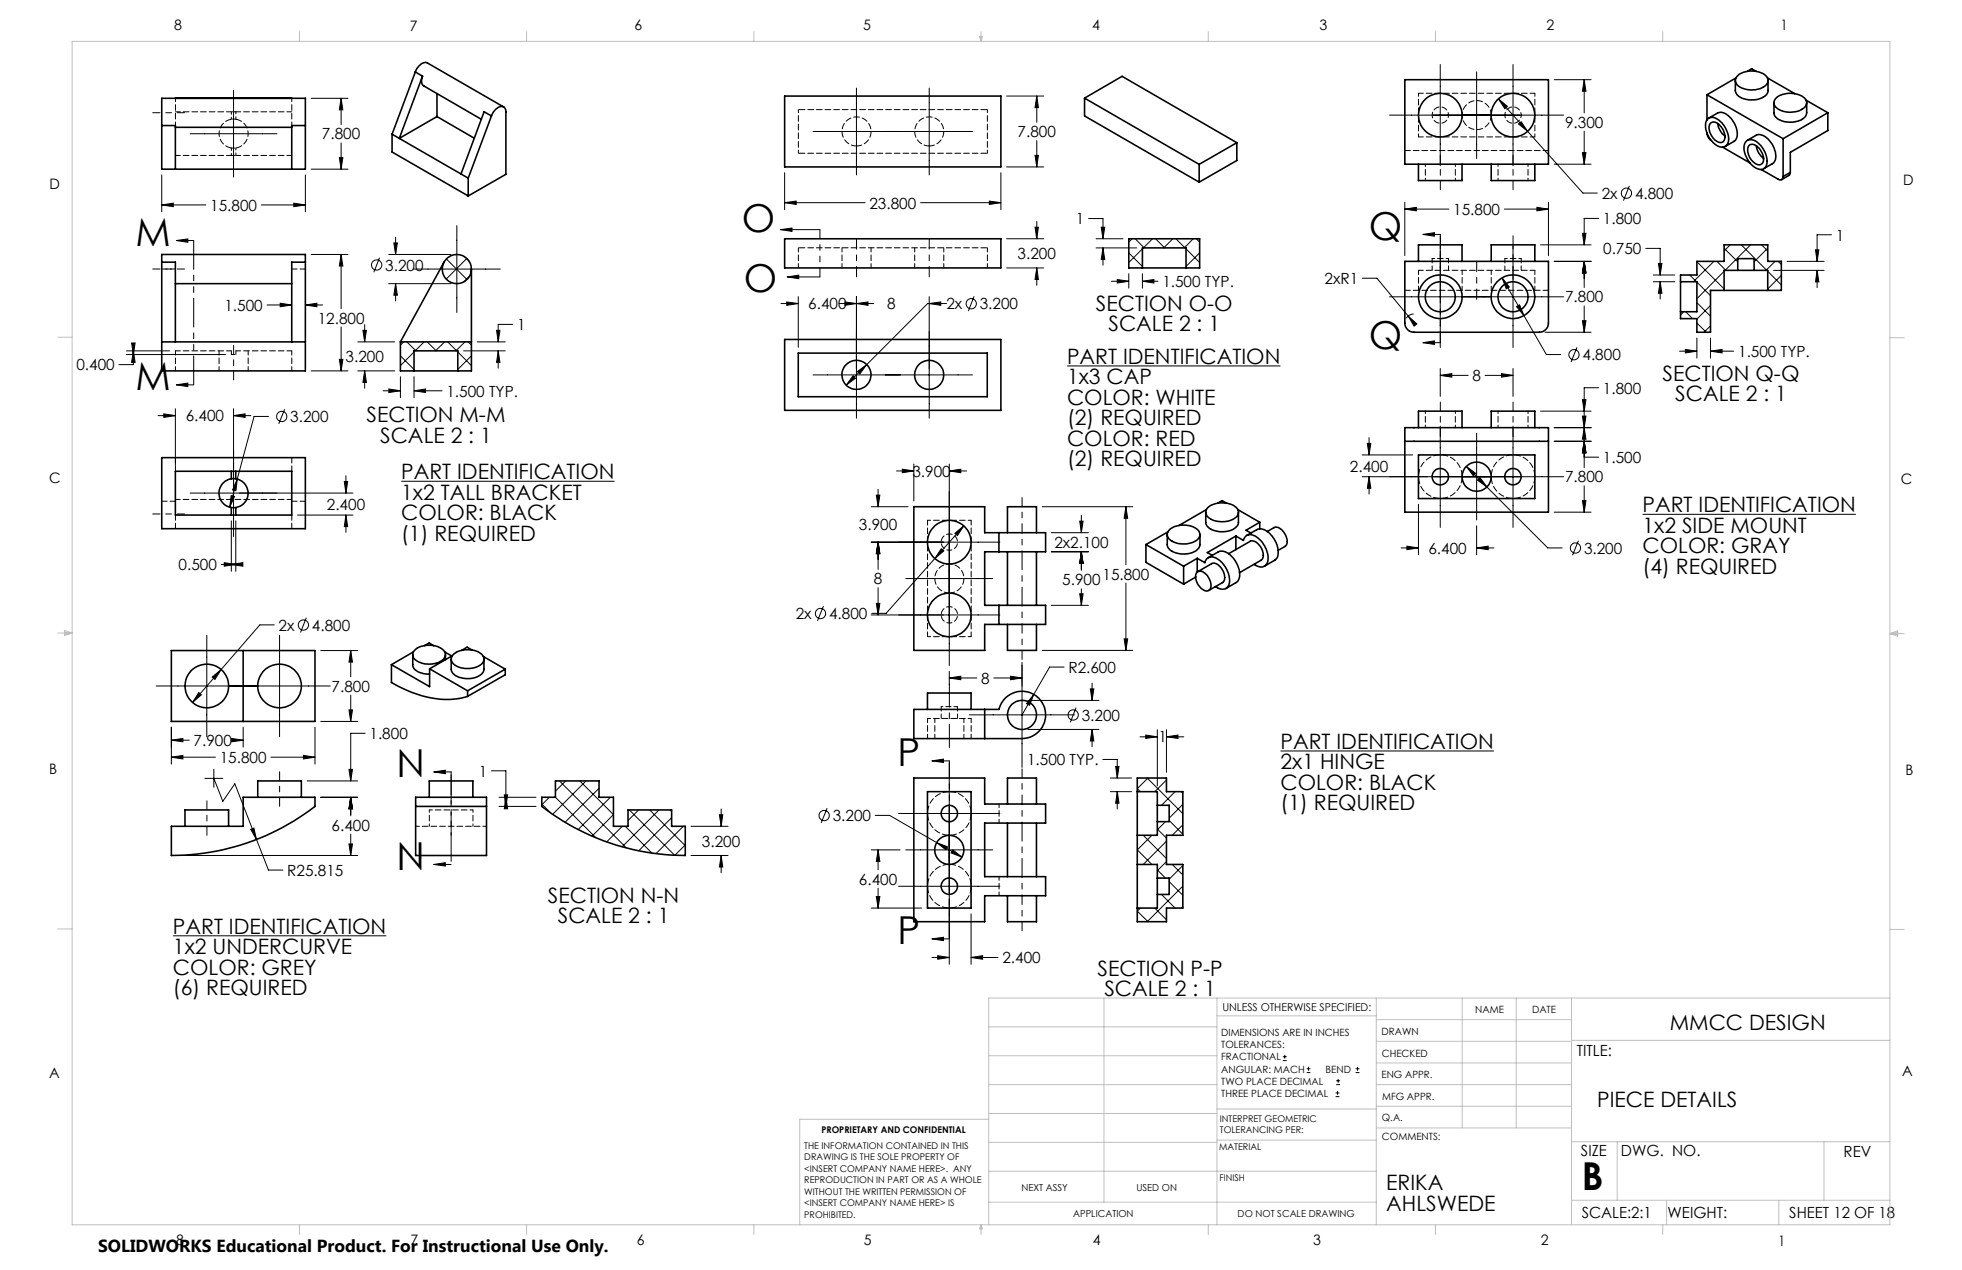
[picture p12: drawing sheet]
<svg xmlns="http://www.w3.org/2000/svg" width="432mm" height="279mm" viewBox="0 0 432 279" stroke-linecap="round" stroke-linejoin="round" font-family="sans-serif">
<g fill="none" stroke="#000" stroke-width=".22">
<path d="M51.4 19.9v19M188.5 19.4v19.1M204.5 19.4v19.1M317 14.2v22.3M325 15.8v19.1M333 14.2v22.3M342.1 17.5h8.1M348.7 17.5l.3 2.6h-.7zM348.7 17.5v7.3M35.6 38.5v8.1M41.8 29.4h19.2M67.2 38.5v8.1"/>
<path d="M68.5 21.6h8.1M68.5 37.2h8.1M74.7 34.7h.8l-.4 2.5zM75.1 21.6l.4 2.6h-.8zM75.1 21.6v5.8M75.1 31.4v5.8M172.7 38v8.1M178.9 28.9h35.1M220.3 38v8.1M221.5 36.7h8.2M221.5 21.1h8.2M227.8 34.2h.7l-.3 2.5z"/>
<path d="M228.2 21.1l.3 2.6h-.7zM228.2 21.1v5.8M228.2 30.9v5.8M305.8 25.3h38.3M329.8 21.8l2 1.6-.6 .5zM329.8 21.8l6.4 7.1M334.2 27.3l.6-.5 1.4 2.1zM336.2 28.9l12.2 13.6h3.1M342.1 36.1h8.1M348.3 33.6h.7l-.3 2.5zM348.7 28.9v7.2M35.6 45.1l2.5-.4v.8z"/>
<path d="M35.6 45.1h9.7M38.8 52.9l2.5-.3v.7zM38.8 52.9h3.8M57.5 45.1h9.7M64.7 44.7l2.5 .4-2.5 .4zM68.5 56h8.1M75.1 56l.4 2.5h-.8zM75.1 56v11.9M83.5 56.7l-1.2 3.2M85.5 56h13.8M86.7 53.4h.8l-.4 2.6zM87.1 52.2v3.8"/>
<path d="M91 59.2h19.1M98.2 57l4.6 4.5M100.5 49.6v19.2M102.3 56.5l.9 .9M102.7 56.9l-4.5 4.5M171.8 50.5l2.5-.3v.7zM171.8 50.5h8.6M172.7 44.6h17.7M172.7 44.6l2.5-.4v.8zM202.6 44.6h17.7M217.7 44.2l2.6 .4-2.6 .4zM221.5 52.5h8.2"/>
<path d="M221.5 58.9h8.2M227.8 50h.7l-.3 2.5zM228.2 58.9l.3 2.6h-.7zM228.2 48.7v3.8M228.2 58.9v3.9M239.6 48.1h3.1v4.4M241.2 52.5h6M241.2 54.5h9M242.4 50h.7l-.4 2.5zM242.7 54.5l.4 2.6h-.7zM242.7 54.5v3.8M248.4 55.6l3 3"/>
<path d="M249.2 52.5l-.8 .8M249.8 52.5l2 2M251.4 54.8l-3 2.9M253.6 52.5l-2 2M254.3 52.5l2 2M258.1 52.5l-2 2M258.8 52.5l2 2M261 54.8l3 2.9M262.6 52.5l-2 2M263.3 52.5l.7 .8M264 55.6l-3 3M309.2 46l2.5-.4v.8z"/>
<path d="M309.2 44.5v11.7M309.2 46h9.7M313.2 51.6l2.5-.4v.8zM313.2 51.6h3.8M317 54.2v22.2M331.1 46h9.7M333 54.2v22.2M338.2 45.6l2.6 .4-2.6 .4zM339.1 53.9h11.1M340.8 44.5v11.7M342.1 57.5h8.1M348.3 51.3h.7l-.3 2.6z"/>
<path d="M348.7 57.5l.3 2.5h-.7zM348.7 57.5v5.8M351.8 48h-3.1v5.9M358.6 40.9l-1.3 3.2M362.2 54.6h3.2v5.9M365 58h.8l-.4 2.5zM373.5 57.6l5.9 6M377.2 57.5l-4.5 4.5M377.9 57.5l1.9 2M379.4 59.7l-5.9 6M379.4 54.6l3 3M380.8 53.9l-1.4 1.3"/>
<path d="M383.2 53.9l5.6 5.6M385.3 53.9l-5.6 5.6M387.7 53.9l1.3 1.3M389 54.6l-3 3M389 59.7l3 3M390.3 59.5h11.2M390.7 57.5l-2 2M391.3 57.5l.7 .7M393.3 57.5h8.2M399.6 55h.7l-.4 2.5zM399.9 59.5l.4 2.5h-.7zM399.9 59.5v3.8"/>
<path d="M403.1 51.6h-3.2v5.9M27.8 77.2h9.5M27.8 78h21.8M29 75.5h.7l-.3 2.5zM29.4 77.2l.3 2.5h-.7zM29.4 77.2v3h-3.2M58.8 67.1h5.4M61.7 66.7l2.5 .4-2.5 .4zM67.2 67.1l2.5-.4v.8zM67.2 67.1h3.8M74.7 79.1h.8l-.4 2.5zM75.1 71.9v9.7"/>
<path d="M78.7 75.2h8.2M79.9 72.7h.7l-.3 2.5zM80.3 71.4v3.8M85.5 62.4h13.8M87.1 62.4v3.8M87.1 62.4l.4 2.5h-.8zM88.1 78.3l3 3M88.9 75.2l-.8 .7M89.5 75.2l2 2M91.1 77.4l-3 3M93.3 75.2l-1.9 2M94 75.2l2 2"/>
<path d="M97.9 75.2l-2.1 2M98.5 75.2l2 2M100.8 77.4l3 3M102 77.2h9.2M102.3 75.2l-2 2M103 75.2l.8 .7M103.4 60.7l-1.3 1.3M103.8 78.3l-3 3M105 75.2h6.2M109.3 72.7h.7l-.4 2.5zM109.6 77.2v3.8M109.6 77.2l.4 2.5h-.7z"/>
<path d="M112.8 71.4h-3.2v3.8M171.9 66.8h3.8M173.1 66.4l2.6 .4-2.6 .4zM173.2 60.9h7.2M173.2 60.9l2.6-.4v.8zM175.7 65.3v11.1M184.7 66.8h7.6M185.9 66.4l2.6 .4-2.6 .4zM188.5 66.8l2.5-.4v.8zM188.5 65.3v26.7M204.5 66.8l2.5-.4v.8zM204.5 65.3v26.7"/>
<path d="M208.3 66.8h-4.1l-13.5 13.4M214.4 65.2l-1.3 3.2M244.6 61.9h3.8M245.9 61.5l2.5 .4-2.5 .4zM248.4 60.2v3.2M251.4 60.2v3.2M251.4 61.9h3.4M251.4 61.9l2.6-.4v.8zM299.9 61.2h3.1l6.9 8.3M305.8 65.3h38.3M309.9 69.5l1.9 1.8-.6 .5zM309.9 69.5l1.3 1.6"/>
<path d="M311.1 69.1a1.9 1.9 0 0 0-1.6 .9M313.2 75.4l2.5-.4v.8zM313.2 75.4h3.8M330.6 61.1l1.6 2-.7 .4zM330.6 61.1l9.7 16.9h3.2M333.8 67.5l.6-.4 1 2.3zM340 73.1h10.2M347.1 76.4l-1.3 3.3M348.3 70.6h.7l-.3 2.5zM348.7 67.3v5.8M363.9 60.5h4.7M363.9 62h4.7"/>
<path d="M365.4 62v3.8M365.4 62l.4 2.5h-.8zM369.6 77.3h3.9M370.6 68.6l-.7 .7M370.9 76.9l2.6 .4-2.6 .3zM371 68.6l1.5 1.5M371.9 60.5l1.5 1.5M373.5 71l2 2.1M373.5 66.6l2.9 3M373.5 62.1l2.9 3M373.5 74.4v4.4M376.4 67.2l-2.9 3"/>
<path d="M376.4 71.7l-1.4 1.4M376.4 77.3l2.6-.4v.7zM376.4 74.4v4.4M376.4 77.3h5.2M392 60.6l-3 3M34.8 91.4h3.8M36.1 91.1l2.5 .3-2.5 .4zM38.6 89.9v12.5M38.8 84.7l2.5-.4v.8zM38.8 84.7h3.8M51.4 91.4l2.5-.3v.7zM51.4 89.9v28.1"/>
<path d="M51.4 91.4h3.8M59.1 91.6h-3.2l-3.7 13.8M62.7 90l-1.4 3.2M68.5 81.6h8.1M78.7 81.6h8.2M80.3 81.6v3.8M80.3 81.6l.3 2.5h-.7zM84.3 86h3.8M85.6 85.6l2.5 .4-2.5 .4zM88.1 82.9v4.6M91.1 82.9v4.6M91.1 86h6.2"/>
<path d="M91.1 86l2.6-.4v.8zM178.9 82.5h35.1M187.7 82.7l.6 .5-2.1 1.5zM188.7 81.7l2-1.5-1.5 2.1zM190.7 80.2l-4.5 4.5M234.8 80.5h47M300.9 97.5h.8l-.4 2.6zM301.3 96.3v3.8M317 82.6l2.5-.4v.8zM317 93.7v22.3M317 81.1v6.1M317 82.6h6.1"/>
<path d="M325 95.3v19.1M326.8 82.6h6.2M330.4 82.2l2.6 .4-2.6 .4zM333 93.7v22.3M333 81.1v6.1M339.1 90.5h11.1M342.1 94.1h8.1M342.1 97.1h8.1M348.3 87.9h.7l-.3 2.6zM348.3 91.5h.7l-.3 2.6zM348.7 94.1l.3 2.5h-.7zM348.7 97.1l.3 2.5h-.7z"/>
<path d="M351.8 85.3h-3.1v17.6M41.8 108.5h35.9M50.9 109l.7 .2-1 2.4zM50.9 114.6v11.1M51.9 114.6v11.1M52.2 105.4l-.3 2.6-.7-.2zM52.2 105.4l-1.6 6.2M65.5 113.3h12.2M75.8 105.9h.7l-.4 2.6zM76.1 113.3l.4 2.6h-.7zM76.1 104.7v3.8M76.1 113.3v3.8"/>
<path d="M88.3 105.9h46.9M191.7 119.3h28.4M191.7 111.5h8.1M192.9 108.9h.7l-.3 2.6zM193.3 119.3l.3 2.5h-.7zM193.3 107.7v3.8M193.3 119.3v6M197.3 103.6h3.8M198.6 103.2l2.5 .4-2.5 .4zM201.1 102.1v8.1M208.9 103.6l2.6-.4v.8zM208.9 102.1v44.3"/>
<path d="M208.9 103.6h3.8M210.1 117.3l2-1.6-1.4 2.1zM212.1 115.7l-6.4 7.2M229.4 111.5h19.9M231.4 117.2h8.1M237.6 114.7h.8l-.4 2.5zM238 113.4v3.8M247.8 111.5v12.7M247.8 111.5l.4 2.5h-.8zM299.8 100.1h11.1M301.3 104.9l.4 2.5h-.8zM301.3 104.9v3.8"/>
<path d="M312.2 110.9v11.2M322.7 102.6l2.1 1.5-.6 .6zM322.7 102.6l17.9 17.9h3.2M325 115.7v6.4M325.7 105.1l1.5 2-2-1.5zM342.1 112.7h8.1M344.1 104.9h-44.3M347.4 119l-1.3 3.2M348.3 110.1h.7l-.3 2.6zM348.7 106.9v5.8M348.7 100.6h3.1M361.5 113.2h47"/>
<path d="M45.5 139.8v22.3M48.7 124.2h3.2M49.4 123.8l2.5 .4-2.5 .4zM50.9 124.2l2.5-.4v.8zM60.4 137.5h-3.2l-8.5 9.8M61.5 139.8v22.3M67.4 135.9l-1.3 3.2M181.2 133.4l-1.3 3.2M192.9 132.8h.7l-.3 2.5zM193.3 129.3v6M199.4 127.3h19.1M205.7 122.9l-10.7 12h-3.2"/>
<path d="M207.2 120.7l.5 .5-2 1.7zM220.1 135.3h-28.4M231.4 121.4h8.1M231.4 133.2h8.1M237.6 130.6h.8l-.4 2.6zM238 121.4l.4 2.5h-.8zM238 121.4v4.1M238 129.5v3.7M247.8 128.3v14.8M308.4 120.5h3.8M309.6 120.2l2.6 .3-2.6 .4zM325 120.5h3.8"/>
<path d="M325 120.5l2.5-.3v.7zM34.4 150.9h38.3M37.7 160v8.1M43.7 152.4l.6 .5-1.9 1.7zM46.7 148.9l2-1.6-1.4 2.2zM48.7 147.3l-6.3 7.3M53.5 160v4.4M69.3 160v8.1M70.6 158.7h8.1M70.6 143.1h8.1M76.8 156.2h.8l-.4 2.5zM77.2 143.1l.4 2.6h-.8z"/>
<path d="M77.2 143.1v5.8M77.2 152.9v5.8M208.9 149.2l2.6-.4v.7zM208.9 147.7v3M208.9 149.2h6.1M213.4 157.3h23.1M218.7 149.2h6.2M222.4 148.8l2.5 .4-2.5 .3zM224.9 145.7v23.1M226.2 154.1h15.7M227.5 152.8l-2.6 4.5M227.5 152.8l-.9 2.4-.7-.4z"/>
<path d="M229.4 143.1h19.9M234.2 146.8h-3.2l-3.5 6M236.8 155.7l-1.3 3.2M240 151.6h.7l-.4 2.5zM240.3 150.3v3.8M247.4 140.5h.8l-.4 2.6zM37.7 166.6l2.6-.4v.8zM37.7 162.8l2.6-.3v.7zM37.7 166.6h9.7M37.7 162.8h4M45.1 171.2h3.9M47.1 171.2l1.9 5.1 2.7-3.9 4.7 12.3"/>
<path d="M47.1 169.2v4M51 162.5l2.5 .3-2.5 .4zM52 162.8h1.5M59.6 166.6h9.7M66.8 166.2l2.5 .4-2.5 .4zM67.6 171.8h11.1M70.6 175.4h8.1M76.8 169.3h.8l-.4 2.5zM77.2 175.4l.4 2.5h-.8zM77.2 175.4v4.1M80.4 161.3h-3.2v10.5M95.5 169.8l2.5-.4v.8z"/>
<path d="M95.5 169.8h3.8M108.2 169.6h3.1v7.8M109.8 175.4h8.2M109.8 177.4h8.2M111 174.9h.7l-.4 2.5zM111.3 175.4l.4 2.5h-.7zM119.2 176.9l2 1.9M120.9 175.4l-1.7 1.7M122.2 175.4l8.9 8.9M123.1 171.8l14.8 14.7M124.5 171.8l-2.3 2.3M127.6 171.8l7.4 7.4-4.7 4.7"/>
<path d="M129 171.8l-7.4 7.3M131.8 173.4l-7.4 7.5M134.3 175.4l-7.1 7.1M138.5 178.2l9.9 9.9M140.5 178.2l-2.3 2.3M143 178.2l7.8 7.9M145 178.2l-8.1 8.1M147.5 178.2l.3 .3M147.8 179.9l-7.3 7.3M158.3 179.2h.8l-.4 2.6zM158.7 178v3.8M182 177.8l-1.3 3.2"/>
<path d="M192.6 179.4h3.2l10.4 6M197.8 179h22.3M205.1 167.4l2.5-.4v.7zM205.1 167.4h3.8M208.9 167.8v44.4M226.2 160.5h15.7M240.3 160.5l.4 2.5h-.7zM240.3 160.5v3.8M242.7 167.1h3.2v4.1M244.4 174.2h4.6M244.4 171.2h4.6M245.5 168.6h.8l-.4 2.6z"/>
<path d="M245.9 174.2v3.8M245.9 174.2l.4 2.5h-.8zM250.9 162.1h3.8M252.2 161.7l2.5 .4-2.5 .4zM252.5 171.2l7.8 7.8M252.7 171.2l-2.4 2.3 .7 .7M254.7 160.5v12.4M256.7 160.5v9.4M256.7 162.1h3.8M256.7 162.1l2.6-.4v.8zM256.7 171.6l-2.6 2.6M258.6 174.2l-3 3"/>
<path d="M260 174.2l.3 .3M260.3 177l-3 3M281.8 165.2h47M39 188.2h39.7M55.2 182.5l.7-.3 .5 2.5zM56.4 184.7l2.7 6.7h3.2M76.8 185.7h.8l-.4 2.5zM77.2 183.5v4.7M95.5 190.2l2.5-.4v.7zM95.5 190.2h3.8M136.9 181.8l-3.4 3.4M137.6 181.8l5.9 5.9"/>
<path d="M150.4 181.8l-6 6M150.8 185.9l-2.2 2.2M152.1 188.2h8.1M152.1 181.8h8.1M158.7 188.2v3.8M158.7 188.2l.4 2.5h-.8zM191.7 187h6.4M191.7 199.8h11.1M192.9 197.2h.7l-.3 2.6zM193.3 187l.3 2.5h-.7zM193.3 187v4.3M193.3 195.4v4.4"/>
<path d="M197.8 195h22.3M199.4 187h19.1M206.2 185.4l5.5 3.2M206.2 185.4l2.3 .9-.3 .7zM209.7 187l2 1.6-2.4-1zM251 199.8l-.7 .6 2.4 2.4M251.6 183.8l5.1 5.1M253.5 183.8l-3.2 3.2 3.2 3.2M254.1 199.8l2.6 2.6M254.7 191.4l1.8 1.8M254.7 182.4l2 2M255.6 196.8l3 3"/>
<path d="M256.5 180.8l-1.8 1.8M256.7 185.1l-5.1 5.1M256.7 189.5l-2 2.1M257.3 194l3 3M257.3 180.5l3 3M258 190.2l2.3 2.3M260.3 181.5l-2.3 2.3M260.3 190.4l-3 3M260.3 194.9l-7.8 7.9M260.3 199.4l-.3 .4M38.1 205.9h46.9M205.1 206.6l2.5-.4v.7z"/>
<path d="M205.1 210.6h3.8M205.1 206.6h3.8M206.4 210.3l2.5 .3-2.5 .4zM213.7 210.6l2.6-.3v.7zM213.7 201v11.2M213.7 210.6h5.9M282.3 233.3h.9M282.3 232.5h.9M282.8 232.1v.8M287.6 236h.8M287.6 235.1h.8M288 234.7v.8"/>
<path d="M294.1 238.6h.8M294.1 237.8h.8M294.5 237.4v.8M298.3 236h.9M298.3 235.1h.9M298.8 234.7v.8M293.9 241.3h.9M293.9 240.5h.9M294.4 240v.8"/>
<circle cx="82.9" cy="58.3" r="1.13"/>
<circle cx="358" cy="42.5" r="1.13"/>
<circle cx="213.8" cy="66.8" r="1.13"/>
<circle cx="346.4" cy="78" r="1.13"/>
<circle cx="62" cy="91.6" r="1.14"/>
<circle cx="66.8" cy="137.5" r="1.13"/>
<circle cx="180.6" cy="135" r="1.14"/>
<circle cx="346.7" cy="120.5" r="1.14"/>
<circle cx="236.2" cy="157.3" r="1.13"/>
<circle cx="181.4" cy="179.4" r="1.14"/>
</g>
<path d="M42.6 52.9v31.8" fill="none" stroke="#000" stroke-width=".22" stroke-dasharray="6.3 1.3 1.3 1.3 1.3 1.3"/>
<path d="M99.3 169.8v20.4" fill="none" stroke="#000" stroke-width=".22" stroke-dasharray="6.3 1.3 1.3 1.3 1.3 1.3" stroke-dashoffset="-.6"/>
<path d="M180.4 50.5v10.4" fill="none" stroke="#000" stroke-width=".22" stroke-dasharray="6.3 1.3 1.3 1.3 1.3 1.3" stroke-dashoffset="4.3"/>
<path d="M208.9 167.4v39.1" fill="none" stroke="#000" stroke-width=".22" stroke-dasharray="6.3 1.3 1.3 1.3 1.3 1.3" stroke-dashoffset="2.6"/>
<path d="M317 51.6v23.8" fill="none" stroke="#000" stroke-width=".22" stroke-dasharray="6.3 1.3 1.3 1.3 1.3 1.3" stroke-dashoffset="4"/>
<path d="M40.6 24.8h-7M40.6 59.2h-7M40.6 113.1h-7" fill="none" stroke="#000" stroke-width=".22" stroke-dasharray="15.2 1.3 1.3 1.3" stroke-dashoffset="13.6"/>
<path d="M317 41.7v-7.6M333 41.7v-7.6M51.4 83.6v-7.6M317 88.5v7.6M333 88.5v7.6M224.9 117.2v-7.7M224.9 145.1v-7.7M45.5 176.2v7.6M61.5 169.8v7.6M224.9 169.2v7.7M224.9 197.1v7.7" fill="none" stroke="#000" stroke-width=".22" stroke-dasharray="15.2 1.3 1.3 1.3" stroke-dashoffset="13.3"/>
<path d="M208.9 150.5v14M99.3 169.8v14" fill="none" stroke="#000" stroke-width=".22" stroke-dasharray="15.2 1.3 1.3 1.3" stroke-dashoffset="10.1"/>
<path d="M224.9 133.2v4.2M224.9 121.4v-4.2M224.9 181.1v-4.2M224.9 192.9v4.2" fill="none" stroke="#000" stroke-width=".22" stroke-dasharray="15.2 1.3 1.3 1.3" stroke-dashoffset="15"/>
<path d="M224.9 133.2v-11.8M224.9 181.1v11.8" fill="none" stroke="#000" stroke-width=".22" stroke-dasharray="15.2 1.3 1.3 1.3" stroke-dashoffset="11.2"/>
<path d="M188.5 60.9v-8.4M204.5 60.9v-8.4M325 65.9v-8.4" fill="none" stroke="#000" stroke-width=".22" stroke-dasharray="15.2 1.3 1.3 1.3" stroke-dashoffset="12.9"/>
<path d="M317 51.9v9.6M333 51.9v9.6" fill="none" stroke="#000" stroke-width=".22" stroke-dasharray="15.2 1.3 1.3 1.3" stroke-dashoffset="12.3"/>
<g fill="none" stroke="#c0c0c0" stroke-width=".22">
<path d="M15.9 9.1h400v260.4h-400zM65.9 6.9v2.2M115.9 6.9v2.2M165.9 6.9v2.2M215.6 8h.6l-.3 1.1zM215.7 8l.2 1.1M215.9 6.9v2.2M216 8l-.1 1.1M265.9 6.9v2.2M315.9 6.9v2.2M365.9 6.9v2.2M12.7 74.2h3.2"/>
<path d="M415.9 74.3h3.2M12.7 139.3h3.2M14.2 139.1l1.7 .2M14.2 138.7l1.7 .6-1.7 .5zM15.9 139.3l-1.7 .3M415.9 139.4h3.2M415.9 139.4l1.8-.6v1.2zM415.9 139.4l1.8 .3M417.7 139.2l-1.8 .2M12.7 204.4h3.2M243 219.6v44.9M267.8 219.6v49.9"/>
<path d="M302.9 219.6v49.9M321.8 219.6v28.5M333.7 219.6v28.5M345.9 219.6v49.9M415.9 204.5h3.2M415.9 219.6h-198.3v49.9M217.6 238.6h50.2M217.6 232.3h50.2M217.6 225.9h50.2M267.8 223.5h35.1M302.9 233.9h43M302.9 229.1h43"/>
<path d="M302.9 224.3h43M302.9 238.6h43M345.9 228.9h70M217.6 257.7h85.3M217.6 251.3h50.2M217.6 245h50.2M217.6 246.2h-41.6v23.3M267.8 250.8h35.1M267.8 244h35.1M302.9 248.1h43M302.9 243.4h43M345.9 251.2h70"/>
<path d="M355.9 251.2v12.9M401.4 251.2v12.9M65.9 269.5v2.1M115.9 269.5v2.1M165.9 269.5v2.1M215.9 269.5v2.1M215.9 269.5l.3 .8h-.6zM217.6 264.5h85.3M265.9 269.5v2.1M315.9 269.5v2.1M345.9 264.1h70M365.9 269.5v2.1"/>
<path d="M366.8 264.1v5.4M391.5 264.1v5.4"/>
</g>
<g fill="#000">
<path d="M38.8 52.9l2.5-.3v.7zM38.8 84.7l2.5-.4v.8zM95.5 169.8l2.5-.4v.8zM95.5 190.2l2.5-.4v.7zM171.8 50.5l2.5-.3v.7zM173.2 60.9l2.6-.4v.8zM205.1 167.4l2.5-.4v.7zM205.1 206.6l2.5-.4v.7zM313.2 51.6l2.5-.4v.8zM313.2 75.4l2.5-.4v.8z"/>
<path d="M75.1 56l.4 2.5h-.8zM74.7 79.1h.8l-.4 2.5zM61.7 66.7l2.5 .4-2.5 .4zM67.2 67.1l2.5-.4v.8zM29 75.5h.7l-.3 2.5zM29.4 77.2l.3 2.5h-.7zM35.6 45.1l2.5-.4v.8zM64.7 44.7l2.5 .4-2.5 .4zM75.1 21.6l.4 2.6h-.8zM74.7 34.7h.8l-.4 2.5zM50.9 109l-.3 2.6 1-2.4zM52.2 105.4l-1 2.4 .7 .2zM36.1 91.1l2.5 .3-2.5 .4zM51.4 91.4l2.5-.3v.7zM75.8 105.9h.7l-.4 2.6zM76.1 113.3l.4 2.6h-.7zM50.9 124.2l2.5-.4v.8zM49.4 123.8l2.5 .4-2.5 .4zM76.8 185.7h.8l-.4 2.5zM77.2 175.4l.4 2.5h-.8zM77.2 175.4l.4 2.5h-.8zM76.8 169.3h.8l-.4 2.5zM55.2 182.5l1.2 2.2-.5-2.5zM37.7 166.6l2.6-.4v.8zM66.8 166.2l2.5 .4-2.5 .4zM76.8 156.2h.8l-.4 2.5zM77.2 143.1l.4 2.6h-.8zM43.7 152.4l-1.3 2.2 1.9-1.7zM46.7 148.9l.6 .6 1.4-2.2zM37.7 162.8l2.6-.3v.7zM51 162.5l2.5 .3-2.5 .4zM227.8 50h.7l-.3 2.5zM228.2 58.9l.3 2.6h-.7zM172.7 44.6l2.5-.4v.8zM217.7 44.2l2.6 .4-2.6 .4zM227.8 34.2h.7l-.3 2.5zM228.2 21.1l.3 2.6h-.7zM187.7 82.7l-1.5 2 2.1-1.5zM188.7 81.7l.5 .6 1.5-2.1zM188.5 66.8l2.5-.4v.8zM173.1 66.4l2.6 .4-2.6 .4zM185.9 66.4l2.6 .4-2.6 .4zM204.5 66.8l2.5-.4v.8zM227.5 152.8l-1.6 2 .7 .4zM240 151.6h.7l-.4 2.5zM240.3 160.5l.4 2.5h-.7zM247.8 111.5l.4 2.5h-.8zM247.4 140.5h.8l-.4 2.6zM238 121.4l.4 2.5h-.8zM237.6 130.6h.8l-.4 2.6zM238 121.4l.4 2.5h-.8zM237.6 114.7h.8l-.4 2.5zM210.1 117.3l.6 .5 1.4-2.1zM207.2 120.7l-1.5 2.2 2-1.7zM193.3 119.3l.3 2.5h-.7zM192.9 132.8h.7l-.3 2.5zM208.9 103.6l2.6-.4v.8zM198.6 103.2l2.5 .4-2.5 .4zM192.9 108.9h.7l-.3 2.6zM193.3 119.3l.3 2.5h-.7zM222.4 148.8l2.5 .4-2.5 .3zM208.9 149.2l2.6-.4v.7zM209.7 187l-.4 .6 2.4 1zM206.2 185.4l2 1.6 .3-.7zM193.3 187l.3 2.5h-.7zM192.9 197.2h.7l-.3 2.6zM206.4 210.3l2.5 .3-2.5 .4zM213.7 210.6l2.6-.3v.7zM338.2 45.6l2.6 .4-2.6 .4zM309.2 46l2.5-.4v.8zM348.7 57.5l.3 2.5h-.7zM348.3 70.6h.7l-.3 2.5zM348.7 57.5l.3 2.5h-.7zM348.3 51.3h.7l-.3 2.6zM309.9 69.5l1.3 2.3 .6-.5zM330.6 61.1l.9 2.4 .7-.4zM333.8 67.5l1.6 1.9-1-2.3zM329.8 21.8l1.4 2.1 .6-.5zM334.2 27.3l2 1.6-1.4-2.1zM348.3 33.6h.7l-.3 2.5zM348.7 17.5l.3 2.6h-.7zM317 82.6l2.5-.4v.8zM330.4 82.2l2.6 .4-2.6 .4zM348.7 94.1l.3 2.5h-.7zM348.3 87.9h.7l-.3 2.6zM348.3 91.5h.7l-.3 2.6zM348.7 97.1l.3 2.5h-.7zM348.7 97.1l.3 2.5h-.7zM348.3 110.1h.7l-.3 2.6zM322.7 102.6l1.5 2.1 .6-.6zM325.7 105.1l-.5 .5 2 1.5zM301.3 104.9l.4 2.5h-.8zM300.9 97.5h.8l-.4 2.6zM325 120.5l2.5-.3v.7zM309.6 120.2l2.6 .3-2.6 .4z"/>
<path d="M86.7 53.4h.8l-.4 2.6zM87.1 62.4l.4 2.5h-.8zM79.9 72.7h.7l-.3 2.5zM80.3 81.6l.3 2.5h-.7zM91.1 86l2.6-.4v.8zM85.6 85.6l2.5 .4-2.5 .4zM109.3 72.7h.7l-.4 2.5zM109.6 77.2l.4 2.5h-.7zM158.7 188.2l.4 2.5h-.8zM158.3 179.2h.8l-.4 2.6zM111.3 175.4l.4 2.5h-.7zM111 174.9h.7l-.4 2.5zM245.9 61.5l2.5 .4-2.5 .4zM251.4 61.9l2.6-.4v.8zM242.4 50h.7l-.4 2.5zM242.7 54.5l.4 2.6h-.7zM245.9 174.2l.4 2.5h-.8zM245.5 168.6h.8l-.4 2.6zM252.2 161.7l2.5 .4-2.5 .4zM256.7 162.1l2.6-.4v.8zM370.9 76.9l2.6 .4-2.6 .3zM376.4 77.3l2.6-.4v.7zM399.6 55h.7l-.4 2.5zM399.9 59.5l.4 2.5h-.7zM365 58h.8l-.4 2.5zM365.4 62l.4 2.5h-.8z"/>
</g>
<g fill="none" stroke="#000" stroke-width=".35">
<path d="M91.4 15.8l.5-.9a1.83 1.83 0 0 1 2.2-1l16.7 9.6M91.4 15.8l1.6 1M91.4 15.8l-5.1 13.7M93 16.8a1.76 1.76 0 0 0 .3 2.1l12.6 7.3M93 16.8l-5.1 13.6 8.3-4.8M309.2 17.5h31.6v18.6h-31.6zM381.9 17.7v2.2a2.59 2.59 0 0 0 2.7 2 4.4 4.4 0 0 0 4.3-1.4l.2-.4v-2.4M382.1 17.1l-6.4 3.7M382.2 16.9a5 5 0 0 1 6.7 .1 1.75 1.75 0 0 1-1.4 2.4 5 5 0 0 1-5.3-.9 1.27 1.27 0 0 1 0-1.6zM384.5 15.7l1-.6 1 .6M389 17.1l6 3.5M35.6 27.6v-6h31.6v6"/>
<path d="M35.6 27.6v9.6h31.6v-9.6M35.6 27.6h3v9.6M38.6 28h25.6M67.2 27.6h-3v9.6M86.3 29.5l16.7 9.7M86.3 29.5v3.9l16.7 9.7M96.2 25.6l8.2 4.8M96.2 20.6v5M103 39.2v3.9M108.2 25.5a2.57 2.57 0 0 1 2.6-2l.3 .3 .2 .6v13.9l-8.3 4.8M108.2 25.5l-5.2 13.7M108.2 25.5l-1.7-.9-5 13.7"/>
<path d="M172.7 21.1h47.6v15.6h-47.6zM238.7 21.6l25.2 14.6M238.7 21.6l8.2-4.8 25.3 14.6M238.7 21.6v3.9l25.2 14.6M263.9 36.2v3.9M272.2 31.4l-8.3 4.8M272.2 31.4v3.9l-8.3 4.8M312.2 36.1v3.6h9.6v-3.6M328.2 36.1v3.6h9.6v-3.6M375.7 29.2v.2a2.2 2.2 0 0 0 1 1.5M375.7 20.8v5.6M375.7 20.8l16.7 9.7"/>
<path d="M375.9 26.1a1.93 1.93 0 0 1 2.6 .5 5 5 0 0 1 1.8 4.9 1.53 1.53 0 0 1-2.5 .5 5.1 5.1 0 0 1-2.3-5.4zM376.1 26l1.9-1.1a2.66 2.66 0 0 1 3.1 1.3 4 4 0 0 1 .7 4.8l-2.1 1.2M376.4 27.1a1.63 1.63 0 0 1 2.4 .8 2.45 2.45 0 0 1 .3 3.4 2.47 2.47 0 0 1-2.7-1.9 2.29 2.29 0 0 1 0-2.3zM378 27.2h.1a3.9 3.9 0 0 0 1.5 2.7M379.1 32.4l6 3.4M384.4 31a2.32 2.32 0 0 1 3 .9 4.4 4.4 0 0 1 1.1 4.9 2.03 2.03 0 0 1-2.9-.5 4.7 4.7 0 0 1-1.5-5zM384.6 30.9l1.9-1.1a2.78 2.78 0 0 1 3.2 1.6 4.1 4.1 0 0 1 .7 4.3l-2.2 1.4M385 31.9a2.12 2.12 0 0 1 2.7 1.6 2.03 2.03 0 0 1-.1 2.7 2.42 2.42 0 0 1-2.7-1.9 2.16 2.16 0 0 1 .1-2.4zM386.5 32.1l.6 1.6 1 1.1M387.6 37.3l3.8 2.1a.65 .65 0 0 0 .7 .1 .65 .65 0 0 0 .3-.7M390.4 22.6v2.2a2.48 2.48 0 0 0 2.3 2 4.8 4.8 0 0 0 4.7-1.4l.2-.5v-2.3M390.8 21.6a5 5 0 0 1 6.6 .3 1.61 1.61 0 0 1-1.1 2.3 4.9 4.9 0 0 1-5.7-.9 1.33 1.33 0 0 1 .2-1.7z"/>
<path d="M392.4 30.5v8.3M394 37.9l-.2 .6-1.7 1M394 37.9l-1.6 .9M397.5 22l4.8 2.8M402.3 24.8l-9.9 5.7M402.3 24.8v3.9l-8.3 4.8v4.4M35.6 57.7v-1.7h31.6v1.7M35.6 57.7v23.9h31.6v-23.9M35.6 57.7h3v17.5M67.2 57.7h-3v17.5M97.7 57.7l-9.6 17.5M103.8 59.2v22.4h-15.7v-6.4"/>
<path d="M172.7 52.5h47.6v6.4h-47.6zM248.4 52.5h15.6v6.4h-15.6zM251.4 58.9v-4.4h9.6v4.4M309.2 57.5h31.6v13.6a2.05 2.05 0 0 1-2 2h-27.6a2.05 2.05 0 0 1-2-2zM312.2 57.5v-3.6h9.6v3.6M328.2 57.5v-3.6h9.6v3.6M382.4 59.5h3.6M382.4 59.5v-2.6h3.6v2.6M382.4 59.5h-3v4.4M386 59.5h3v4.4M35.6 75.2h31.6M38.6 62.4h25.6"/>
<path d="M88.1 75.2h15.7M172.7 74.7h47.6v15.6h-47.6zM175.7 77.7h41.6v9.6h-41.6zM369.9 62v6.6M369.9 62v-1.5h3.6v-3h5.9v-3.6h9.6v3.6h3v6.4h-15.6v9.2h-2.9v-3h-3.6v-1.5M369.9 62h3.6v6.6h-3.6M91.1 81.6v-4.4h9.7v4.4M309.2 94.1h31.6v18.6h-31.6zM309.2 97.1h31.6M312.2 94.1v-3.6h9.6v3.6M328.2 94.1v-3.6h9.6v3.6M35.6 100.7h31.6v15.6h-31.6z"/>
<path d="M38.6 103.7h25.6v9.6h-25.6zM50.9 103.7v1.6M50.9 111.7v1.6M51.9 103.7v1.6M51.9 111.7v1.6M219.9 117.2h10.2v4.2h-10.2M219.9 117.2h-3.2v-5.7h-15.6v31.6h15.6v-5.7h3.2M219.9 117.2v4.2M221.7 117.2v-5.7h6.4v5.7M252.2 119.8l8.3 4.8M252.2 119.8v3.9l8.3 4.8M256.9 117.6v2.2a2.5 2.5 0 0 0 2.5 2 4 4 0 0 0 4.7-1.7v-2.5"/>
<path d="M257 117l-4.8 2.8M257.3 116.7a5 5 0 0 1 6.6 .2 1.79 1.79 0 0 1-1.5 2.4 4.8 4.8 0 0 1-5.4-1.1 1.31 1.31 0 0 1 .3-1.5zM265.4 112.7v2.2a2.59 2.59 0 0 0 2.5 2 4.3 4.3 0 0 0 4.6-1.5l.1-2.7M265.5 112.1l-6 3.5M265.7 111.8a5 5 0 0 1 6.6 .2 1.61 1.61 0 0 1-1.1 2.3 5.2 5.2 0 0 1-5.6-.8 1.34 1.34 0 0 1 .1-1.7zM268 110.7l1-.6 .9 .6M272 117.9l1.6 1a1.67 1.67 0 0 1 2.9-.8 5.4 5.4 0 0 1 2.3 5.9 1.64 1.64 0 0 1-2.5 .4l-.3-.2M272 117.9l-6.3 3.7 1.1 .6M272 117.9v3M272.4 112.1l4.8 2.8M274.4 117.8l2.2-1.3a2.88 2.88 0 0 1 3.4 1.4 5 5 0 0 1 1.1 4.8l-.5 .5-2.3 1.4M277.2 114.9l-3 1.8 1.1 .6"/>
<path d="M277.2 114.9v1.4M278.9 116.9l1.5-.8a2.39 2.39 0 0 1 2.6 1.8 1.84 1.84 0 0 1-.2 2.3l-1.5 .9M312.2 100.1h25.6v9.6h-25.6zM219.9 133.2h10.2v4.2h-10.2M219.9 121.4h-3.2v11.8h3.2M219.9 133.2v4.2M221.7 137.4v5.7h6.4v-5.7M221.7 121.4v11.8M228.1 121.4v11.8M260.5 124.6v3.9M263.1 127l-2.6 1.5M263.4 125.9a1.56 1.56 0 0 1 2.2 .6l.3 .4a2.21 2.21 0 0 1 .1 3 1.88 1.88 0 0 1-2.2-1.1 2.66 2.66 0 0 1-.4-2.9z"/>
<path d="M263.5 122.8l1.7 1a1.64 1.64 0 0 1 1.2-1.3 1.64 1.64 0 0 1 1.6 .5 5.6 5.6 0 0 1 2.4 5.7 1.8 1.8 0 0 1-2.9 .3M263.5 122.8v3M263.5 122.8l-3 1.8M263.6 125.8l3.1-1.8a2.17 2.17 0 0 1 2.4 1.6 2.04 2.04 0 0 1 0 2.6l-3.1 1.7M265.9 122.7l2.2-1.3a2.84 2.84 0 0 1 3.4 1.4 4.6 4.6 0 0 1 1 5l-2.7 1.7M270.4 121.8l4.7-2.7a2.01 2.01 0 0 1 2.4 1.3l.1 .2a2.09 2.09 0 0 1-.1 2.7l-4.7 2.7M37.7 143.1h31.6v15.6h-31.6zM53.5 143.1v15.6M86.1 146.2v3.9a22.1 22.1 0 0 0 15.6 3.4l1.2-.3M86.1 146.2l8.4 4.9v-4M90.8 144v2.2a2.4 2.4 0 0 0 2.4 2l1.3 .1M90.9 143.4l-4.8 2.8"/>
<path d="M91.3 143a5 5 0 0 1 6.5 .3 1.69 1.69 0 0 1-1.2 2.4 4.9 4.9 0 0 1-5.6-1 1.38 1.38 0 0 1 .3-1.7zM93.4 142l1-.5 1 .5M94.5 147.1l8.4 4.9M97.9 143.4l1.5 .9M98 144v1.1M99.3 145v2.2a2.66 2.66 0 0 0 2.7 2 4.1 4.1 0 0 0 4.4-1.6l.1-2.6M99.6 144.3l-5.1 2.8M99.8 144a5.1 5.1 0 0 1 6.4 .1 1.6 1.6 0 0 1-1.1 2.5 5.1 5.1 0 0 1-5.5-.8 1.29 1.29 0 0 1 .2-1.8zM102.9 152v1.2M103.9 143l-1.1-.6-1.2 .7M106.4 144.4l4.8 2.8M111.2 147.2l-8.3 4.8"/>
<path d="M111.2 147.2v1.2l-8.3 4.8M201.1 156.1h18.8a5.2 5.2 0 0 1 5.8-4 5.2 5.2 0 0 1 4.4 5.6 5.2 5.2 0 0 1-5.2 4.8h-23.8zM204.1 156.1v-3.6h9.6v3.6M216.7 156.1v6.4M56.7 175.4v-3.6h9.6v3.6M91.5 177.4v10.8h15.6v-10.8M91.5 177.4v-2h15.6v2M91.5 177.4h15.6M94.5 175.4v-3.6h9.6v3.6M122.2 171.8h9.6v3.6h3.2v6.4h3.2v-3.6h9.6v3.6h3v6.4a51.8 51.8 0 0 1-31.6-10.8v-2h3zM201.1 171.2h15.6v5.7h13.4v4.2h-13.4v11.8h13.4v4.2h-13.4v5.7h-15.6zM204.1 174.2h9.6v25.6h-9.6z"/>
<path d="M221.7 176.9v-5.7h6.4v5.7M250.3 171.2h6.4v3h3.6v9.6h-3.6v6.4h3.6v9.6h-3.6v3h-6.4zM250.3 174.2h4.4v3M254.7 177.2v3.6M254.7 177.2h2.6v3.6h-2.6M37.7 181.8h15.8v-6.4h15.8v2a51.8 51.8 0 0 1-31.6 10.8zM40.7 181.8v-3.6h9.6v3.6M221.7 197.1v5.7h6.4v-5.7M221.7 181.1v11.8M228.1 181.1v11.8M250.3 190.2h4.4v3M254.7 193.2v3.6"/>
<path d="M254.7 196.8v3h-4.4M254.7 180.8v3h-4.4M254.7 193.2h2.6v3.6h-2.6"/>
<circle cx="317" cy="25.3" r="4.8"/>
<circle cx="333" cy="25.3" r="4.8"/>
<circle cx="100.6" cy="59.2" r="3.2"/>
<circle cx="317" cy="65.3" r="4.8"/>
<circle cx="317" cy="65.3" r="3.3"/>
<circle cx="333" cy="65.3" r="3.3"/>
<circle cx="333" cy="65.3" r="4.8"/>
<circle cx="188.5" cy="82.5" r="3.2"/>
<circle cx="204.5" cy="82.5" r="3.2"/>
<circle cx="51.4" cy="108.5" r="3.2"/>
<circle cx="208.9" cy="119.3" r="4.8"/>
<circle cx="317" cy="104.9" r="1.8"/>
<circle cx="325" cy="104.9" r="3.2"/>
<circle cx="333" cy="104.9" r="1.8"/>
<circle cx="208.9" cy="135.3" r="4.8"/>
<circle cx="45.5" cy="150.9" r="4.8"/>
<circle cx="61.5" cy="150.9" r="4.8"/>
<circle cx="224.9" cy="157.3" r="3.2"/>
<circle cx="208.9" cy="179" r="1.8"/>
<circle cx="208.9" cy="187" r="3.2"/>
<circle cx="208.9" cy="195" r="1.8"/>
</g>
<path d="M38.6 34.2h12.3M50.9 24.6h-12.3M51.9 34.2h12.3M64.2 24.6h-12.3M312.2 30.1h25.6M337.8 20.5h-25.6M312.2 59.5h25.6M38.6 77.2h12.3M51.9 77.2h12.3M64.2 109.9h-25.6M204.1 114.5v25.6M213.7 140.1v-25.6" fill="none" stroke="#000" stroke-width=".22" stroke-dasharray="1.3 .6" stroke-dashoffset=".2"/>
<path d="M50.9 78v-.8M51.9 78v-.8M219.9 192.9v4.2M219.9 181.1v-4.2" fill="none" stroke="#000" stroke-width=".22" stroke-dasharray="1.3 .6" stroke-dashoffset=".4"/>
<g fill="none" stroke="#000" stroke-width=".22" stroke-dasharray="1.3 .6" stroke-dashoffset=".3">
<path d="M175.7 54.5v4.4M185.3 54.5v4.4M191.7 58.9v-4.4M201.3 54.5v4.4M207.7 58.9v-4.4M217.3 54.5v4.4M312.2 59.5v4.4M315.2 56.9v2.6M318.8 59.5v-2.6M321.8 59.5v4.4M331.2 56.9v2.6M334.8 59.5v-2.6"/>
<path d="M337.8 59.5v4.4M38.6 77.2v4.4M48.2 77.2v4.4M64.2 77.2v4.4M328.2 63.9v-4.4M54.6 81.6v-4.4M204.1 158.1v4.4M205.7 158.1v4.4M207.1 155.5v2.6M210.7 158.1v-2.6M213.7 158.1v4.4M212.1 162.5v-4.4"/>
</g>
<path d="M38.6 21.6v6M50.9 34.2h1M50.9 32.6h1M51.9 26.2h-1M51.9 24.6h-1M64.2 21.6v6M50.9 78h1M107.1 181.8h-15.6" fill="none" stroke="#000" stroke-width=".22" stroke-dasharray="1.3 .6" stroke-dashoffset=".5"/>
<g fill="none" stroke="#000" stroke-width=".22" stroke-dasharray="1.3 .6" stroke-dashoffset=".1">
<path d="M188.5 32.1a3.2 3.2 0 0 1-2.8-4.7 3.2 3.2 0 0 1 5.4-.3 3.2 3.2 0 0 1-2.2 5h-.4M204.5 32.1a3.2 3.2 0 0 1-2.8-4.7 3.2 3.2 0 0 1 5.4-.3 3.2 3.2 0 0 1-2.2 5h-.4M309.2 33.1h31.6M328.2 25.3a3.2 3.2 0 0 1-4.7 2.9 3.2 3.2 0 0 1-.3-5.5 3.2 3.2 0 0 1 5 2.2v.4M38.6 59.2h-3M64.2 59.2h3M309.2 63.9h31.6M38.6 116.3v-3M38.6 103.7v-3M38.6 110.3h-3M64.2 116.3v-3M64.2 103.7v-3"/>
<path d="M64.2 110.3h3M208.9 130.5a3.2 3.2 0 0 1-2.8-4.7 3.2 3.2 0 0 1 5.5-.4 3.2 3.2 0 0 1-2.3 5l-.4 .1"/>
</g>
<path d="M50.9 26.2v-1.6M50.9 34.2v-1.6M51.9 24.6v1.6M51.9 32.6v1.6" fill="none" stroke="#000" stroke-width=".22" stroke-dasharray="1.3 .6" stroke-dashoffset=".8"/>
<path d="M50.9 32.6a3.2 3.2 0 0 1-2.7-3.2 3.2 3.2 0 0 1 2.7-3.2M51.9 26.2a3.2 3.2 0 0 1 2.7 3.2 3.2 3.2 0 0 1-2.7 3.2" fill="none" stroke="#000" stroke-width=".22" stroke-dasharray="1.3 .6" stroke-dashoffset="-.1"/>
<path d="M175.7 24.1v9.6M217.3 33.7v-9.6M312.2 20.5v9.6M337.8 30.1v-9.6M213.7 114.5h-9.6M204.1 158.1h9.6M204.1 140.1h9.6M94.5 178.2h9.6" fill="none" stroke="#000" stroke-width=".22" stroke-dasharray="1.3 .6" stroke-dashoffset=".6"/>
<g fill="none" stroke="#000" stroke-width=".22" stroke-dasharray="1.3 .6" stroke-dashoffset=".7">
<path d="M313.7 36.1v3.6M318.8 25.3a1.8 1.8 0 0 0-2.6-1.6 1.8 1.8 0 0 0-.3 3.1 1.8 1.8 0 0 0 2.9-1.2v-.3M320.3 39.7v-3.6M329.7 36.1v3.6M334.8 25.3a1.8 1.8 0 0 0-2.6-1.6 1.8 1.8 0 0 0-.3 3.1 1.8 1.8 0 0 0 2.9-1.2v-.3M336.3 39.7v-3.6M315.2 56.9h3.6M331.2 56.9h3.6M313.7 90.5v3.6M320.3 94.1v-3.6M329.7 90.5v3.6M336.3 94.1v-3.6"/>
<path d="M208.9 121.1a1.8 1.8 0 0 0 1.6-2.7 1.8 1.8 0 0 0-3-.2 1.8 1.8 0 0 0 1.2 2.8l.2 .1M208.9 137.1a1.8 1.8 0 0 0 1.6-2.7 1.8 1.8 0 0 0-3-.2 1.8 1.8 0 0 0 1.2 2.8l.2 .1M94.5 178.2v3.6M104.1 181.8v-3.6"/>
</g>
<path d="M175.7 33.7h41.6M217.3 24.1h-41.6M175.7 54.5h41.6M321.8 104.9a4.8 4.8 0 0 1-7.1 4.2 4.8 4.8 0 0 1-.4-8.2 4.8 4.8 0 0 1 7.5 3.5v.5M337.8 104.9a4.8 4.8 0 0 1-7.1 4.2 4.8 4.8 0 0 1-.4-8.2 4.8 4.8 0 0 1 7.5 3.5v.5M208.9 174.2a4.8 4.8 0 0 1 4.3 7 4.8 4.8 0 0 1-8.3 .4 4.8 4.8 0 0 1 3.6-7.4h.4M208.9 190.2a4.8 4.8 0 0 1 4.3 7 4.8 4.8 0 0 1-8.3 .4 4.8 4.8 0 0 1 3.6-7.4h.4" fill="none" stroke="#000" stroke-width=".22" stroke-dasharray="1.3 .6" stroke-dashoffset="-.2"/>
<path d="M207.1 155.5h1.8M208.9 155.5h1.8" fill="none" stroke="#000" stroke-width=".22" stroke-dasharray="1.3 .6" stroke-dashoffset=".9"/>
<g font-size="8.5">
<text x="163.3" y="51.1">O</text>
<text x="301.3" y="52.7">Q</text>
<text x="29.8" y="54.1">M</text>
<text x="163.7" y="64.3">O</text>
<text x="301.3" y="76.8">Q</text>
<text x="29.8" y="85.8">M</text>
<text x="87.3" y="171">N</text>
<text x="197.6" y="168.5">P</text>
<text x="87.3" y="191.3">N</text>
<text x="197.6" y="207.7">P</text>
<text x="348.1" y="261.8">B</text>
</g>
<g font-size="4.7">
<text x="241.2" y="68.3">SECTION O-O</text>
<text x="244" y="72.8">SCALE 2 : 1</text>
<text x="234.8" y="80">PART IDENTIFICATION</text>
<text x="365.9" y="83.8">SECTION Q-Q</text>
<text x="234.8" y="84.5">1x3 CAP</text>
<text x="234.8" y="89">COLOR: WHITE</text>
<text x="368.7" y="88.3">SCALE 2 : 1</text>
<text x="80.7" y="92.9">SECTION M-M</text>
<text x="234.8" y="93.6">(2) REQUIRED</text>
<text x="83.7" y="97.4">SCALE 2 : 1</text>
<text x="234.8" y="98.1">COLOR: RED</text>
<text x="88.3" y="105.4">PART IDENTIFICATION</text>
<text x="234.8" y="102.6">(2) REQUIRED</text>
<text x="88.3" y="109.9">1x2 TALL BRACKET</text>
<text x="361.5" y="112.6">PART IDENTIFICATION</text>
<text x="88.3" y="114.4">COLOR: BLACK</text>
<text x="88.3" y="119">(1) REQUIRED</text>
<text x="361.5" y="117.2">1x2 SIDE MOUNT</text>
<text x="361.5" y="121.7">COLOR: GRAY</text>
<text x="361.5" y="126.2">(4) REQUIRED</text>
<text x="281.8" y="164.7">PART IDENTIFICATION</text>
<text x="281.8" y="169.2">2x1 HINGE</text>
<text x="281.8" y="173.8">COLOR: BLACK</text>
<text x="281.8" y="178.3">(1) REQUIRED</text>
<text x="120.6" y="198.6">SECTION N-N</text>
<text x="122.8" y="203.1">SCALE 2 : 1</text>
<text x="38.1" y="209.9">1x2 UNDERCURVE</text>
<text x="38.1" y="205.4">PART IDENTIFICATION</text>
<text x="38.1" y="214.4">COLOR: GREY</text>
<text x="241.6" y="214.7">SECTION P-P</text>
<text x="38.1" y="219">(6) REQUIRED</text>
<text x="243" y="219.2">SCALE 2 : 1</text>
<text x="367.5" y="226.5">MMCC DESIGN</text>
<text x="351.5" y="243.5">PIECE DETAILS</text>
<text x="305.1" y="261.9">ERIKA</text>
<text x="305.1" y="266.4">AHLSWEDE</text>
</g>
<text font-size="3.8" x="21.6" y="275.5">SOLIDWORKS Educational Product. For Instructional Use Only.</text>
<g font-size="3.4">
<text x="344.4" y="28.1">9.300</text>
<text x="70.9" y="30.7">7.800</text>
<text x="224" y="30.2">7.800</text>
<text x="46.3" y="46.4">15.800</text>
<text x="191.3" y="45.9">23.800</text>
<text x="319.8" y="47.3">15.800</text>
<text x="352.5" y="43.7">2x</text>
<text x="359.8" y="43.7">4.800</text>
<text x="236.8" y="49.3">1</text>
<text x="352.8" y="49.3">1.800</text>
<text x="404.1" y="52.9">1</text>
<text x="84.8" y="59.5">3.200</text>
<text x="224" y="57">3.200</text>
<text x="352.8" y="55.9">0.750</text>
<text x="255.8" y="63.1">1.500 TYP.</text>
<text x="291.5" y="62.5">2xR1</text>
<text x="49.4" y="68.4">1.500</text>
<text x="69.9" y="71.2">12.800</text>
<text x="177.9" y="68.1">6.400</text>
<text x="195.2" y="68.1">8</text>
<text x="208.3" y="68">2x</text>
<text x="215.6" y="68">3.200</text>
<text x="344.4" y="66.5">7.800</text>
<text x="113.8" y="72.6">1</text>
<text x="16.8" y="81.5">0.400</text>
<text x="76.1" y="79.7">3.200</text>
<text x="324.1" y="83.9">8</text>
<text x="348.3" y="79.3">4.800</text>
<text x="382.5" y="78.5">1.500 TYP.</text>
<text x="98.2" y="87.2">1.500 TYP.</text>
<text x="352.8" y="86.6">1.800</text>
<text x="40.9" y="92.7">6.400</text>
<text x="63.9" y="92.9">3.200</text>
<text x="352.8" y="101.8">1.500</text>
<text x="200.8" y="104.9">3.900</text>
<text x="297.1" y="103.7">2.400</text>
<text x="344.4" y="106.1">7.800</text>
<text x="71.9" y="112.2">2.400</text>
<text x="189" y="116.6">3.900</text>
<text x="39.3" y="125.4">0.500</text>
<text x="232" y="120.5">2x2.100</text>
<text x="314.4" y="121.8">6.400</text>
<text x="348.6" y="121.8">3.200</text>
<text x="192.3" y="128.5">8</text>
<text x="233.8" y="128.8">5.900</text>
<text x="242.6" y="127.5">15.800</text>
<text x="175.1" y="136.2">2x</text>
<text x="182.5" y="136.2">4.800</text>
<text x="61.3" y="138.7">2x</text>
<text x="68.7" y="138.7">4.800</text>
<text x="235.1" y="148">R2.600</text>
<text x="73" y="152.2">7.800</text>
<text x="215.9" y="150.4">8</text>
<text x="238.1" y="158.5">3.200</text>
<text x="42.6" y="164.1">7.900</text>
<text x="48.4" y="167.9">15.800</text>
<text x="81.3" y="162.6">1.800</text>
<text x="255" y="163.3">1</text>
<text x="105.4" y="170.8">1</text>
<text x="226" y="168.3">1.500 TYP.</text>
<text x="73" y="182.8">6.400</text>
<text x="183.3" y="180.6">3.200</text>
<text x="154.5" y="186.3">3.200</text>
<text x="63.2" y="192.7">R25.815</text>
<text x="189" y="194.6">6.400</text>
<text x="220.6" y="211.9">2.400</text>
<text x="347.1" y="232.3">TITLE:</text>
<text x="347.9" y="254.3">SIZE</text>
<text x="356.7" y="254.4">DWG. NO.</text>
<text x="405.7" y="254.5">REV</text>
<text x="348.1" y="267.9">SCALE:2:1</text>
<text x="367" y="268">WEIGHT:</text>
<text x="393.8" y="267.9">SHEET 12 OF 18</text>
</g>
<g font-size="3.2">
<text x="38.3" y="6.7">8</text>
<text x="90.2" y="6.7">7</text>
<text x="139.7" y="6.5">6</text>
<text x="190" y="6.5">5</text>
<text x="240.4" y="6.5">4</text>
<text x="290.4" y="6.7">3</text>
<text x="340.4" y="6.5">2</text>
<text x="391.9" y="6.7">1</text>
<text x="10.9" y="41.6">D</text>
<text x="418.9" y="40.7">D</text>
<text x="10.9" y="106.3">C</text>
<text x="418.4" y="106.4">C</text>
<text x="10.8" y="170.2">B</text>
<text x="419.4" y="170.6">B</text>
<text x="10.8" y="237.2">A</text>
<text x="418.6" y="236.8">A</text>
<text x="38.8" y="273.8">8</text>
<text x="90.4" y="273.8">7</text>
<text x="140.2" y="273.8">6</text>
<text x="190.1" y="273.9">5</text>
<text x="240.5" y="273.8">4</text>
<text x="289" y="273.9">3</text>
<text x="339.1" y="273.8">2</text>
<text x="391.4" y="274.1">1</text>
</g>
<text font-size="2.4" x="269" y="222.4">UNLESS OTHERWISE SPECIFIED:</text>
<g font-size="2.2">
<text x="268.8" y="228">DIMENSIONS ARE IN INCHES</text>
<text x="304.1" y="227.7">DRAWN</text>
<text x="324.7" y="222.9">NAME</text>
<text x="337.2" y="222.9">DATE</text>
<text x="268.8" y="230.6">TOLERANCES:</text>
<text x="268.8" y="233.3">FRACTIONAL</text>
<text x="304.1" y="232.6">CHECKED</text>
<text x="268.8" y="236">ANGULAR: MACH</text>
<text x="268.8" y="238.6">TWO PLACE DECIMAL</text>
<text x="291.7" y="236">BEND</text>
<text x="304" y="237.2">ENG APPR.</text>
<text x="268.8" y="241.3">THREE PLACE DECIMAL</text>
<text x="304.2" y="241.9">MFG APPR.</text>
<text x="304.1" y="246.7">Q.A.</text>
<text x="304.1" y="250.9">COMMENTS:</text>
</g>
<g font-size="2.1">
<text x="224.8" y="262">NEXT ASSY</text>
<text x="250.1" y="261.9">USED ON</text>
<text x="236.2" y="267.8">APPLICATION</text>
<text x="272.4" y="267.8">DO NOT SCALE DRAWING</text>
</g>
<g font-size="2">
<text x="180.8" y="249.2">PROPRIETARY AND CONFIDENTIAL</text>
<text x="268.5" y="246.8">INTERPRET GEOMETRIC</text>
<text x="268.5" y="249.4">TOLERANCING PER:</text>
<text x="177" y="252.8">THE INFORMATION CONTAINED IN THIS</text>
<text x="177" y="255.3">DRAWING IS THE SOLE PROPERTY OF</text>
<text x="177" y="257.8">&lt;INSERT COMPANY NAME HERE&gt;. ANY</text>
<text x="268.3" y="252.9">MATERIAL</text>
<text x="177" y="260.3">REPRODUCTION IN PART OR AS A WHOLE</text>
<text x="177" y="262.9">WITHOUT THE WRITTEN PERMISSION OF</text>
<text x="268.4" y="259.7">FINISH</text>
<text x="177" y="265.4">&lt;INSERT COMPANY NAME HERE&gt; IS</text>
<text x="177" y="267.9">PROHIBITED.</text>
</g>
</svg>
